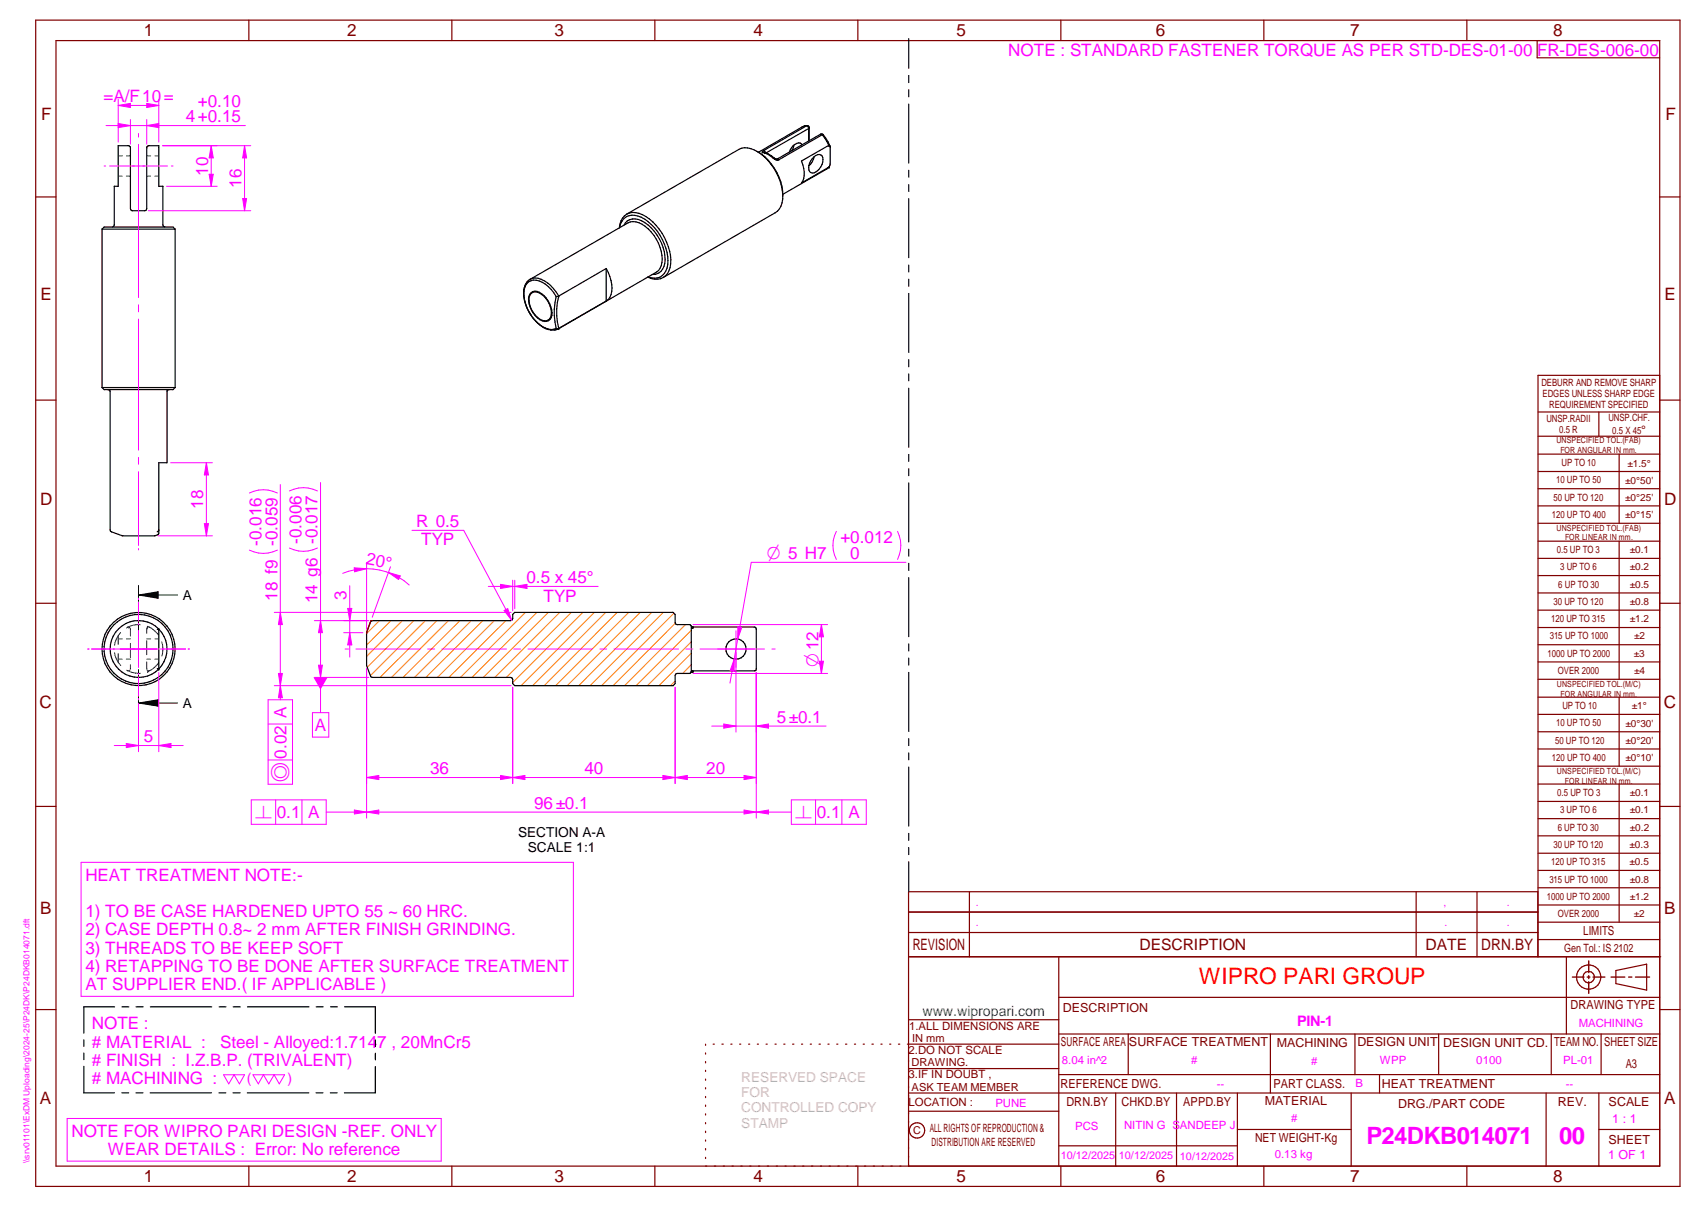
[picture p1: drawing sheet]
<svg xmlns="http://www.w3.org/2000/svg" width="420mm" height="297mm" viewBox="0 0 420 297" stroke-linecap="round" stroke-linejoin="round" font-family="sans-serif">
<g fill="none" stroke="#800000" stroke-width=".3">
<path d="M8.8 5h405v287h-405zM13.8 10h395v277h-395zM61.3 5v5M111.3 5v5M161.3 5v5M211.3 5v5M261.3 5v5M311.3 5v5M361.3 5v5M378.6 10v4.2h30.2M8.8 48.5h5M408.8 48.5h5"/>
<path d="M8.8 98.5h5M408.8 92.4h-30v143.1M408.8 98.5h5M378.8 101.4h30M378.8 107.4h30M378.8 111.8h30M378.8 116h30M393.8 101.4v6M398.8 111.8v17M378.8 120.3h30M378.8 124.5h30M378.8 128.8h30"/>
<path d="M378.8 133.2h30M378.8 137.4h30M398.8 133.2v34M8.8 148.5h5M91.7 152.7h-.4l-1 3.1M378.8 141.6h30M378.8 145.9h30M378.8 150.2h30M378.8 154.4h30M378.8 158.7h30M408.8 148.5h5M378.8 162.9h30"/>
<path d="M378.8 167.2h30M378.8 171.6h30M378.8 175.8h30M398.8 171.6v17M8.8 198.5h5M378.8 180.1h30M378.8 184.3h30M378.8 188.6h30M378.8 193h30M378.8 197.2h30M398.8 193v33.9M408.8 198.5h5"/>
<path d="M238.7 219.5v16M348.8 219.5v16M363.8 219.5v16M378.8 201.5h30M378.8 205.7h30M378.8 210h30M378.8 214.2h30M378.8 218.5h30M223.8 235.5h185.2M223.8 229.5h154.9M223.8 224.5h154.9M260.8 235.5v51.5"/>
<path d="M378.7 235.5v-16h-154.9v67.5M378.8 222.7h30M378.8 226.9h30M378.8 231.2h30M385.8 235.5v19M398 238.8l7.5-1.5v6.4l-7.5-1.6zM8.8 248.5h5M173.8 257v.3M173.8 259.1v.3M175.6 257h.3M177.8 257h.3M180 257h.3"/>
<path d="M182.1 257h.3M184.4 257h.2M186.5 257h.3M188.7 257h.3M190.9 257h.3M193 257h.3M195.2 257h.3M197.4 257h.3M199.5 257h.3M201.7 257h.3M203.9 257h.3M206.1 257h.3"/>
<path d="M208.2 257h.4M210.4 257h.3M212.6 257h.3M214.7 257h.4M216.9 257h.3M219.1 257h.3M221.3 257h.3M223.8 251h37M260.8 257h-37.3M260.8 245.4h148M260.8 254.5h148M277.9 254.5v10"/>
<path d="M312.9 254.5v14.5M333.7 254.5v10M354.3 254.5v10M382 254.5v10M394.3 254.5v10M408.8 248.5h5M173.8 261.2v.4M173.8 263.4v.3M173.8 265.6v.3M173.8 267.7v.3M173.8 269.8v.3M173.8 271.9v.4"/>
<path d="M173.8 274.1v.3M173.8 276.3v.3M173.8 278.4v.3M223.8 263h37M223.8 273.5h37M260.8 264.5h148M274.8 269v18M289.8 269v18M304.7 278h28.1M304.7 269v18M332.8 269v18M339.8 264.5v4.5"/>
<path d="M380.8 269v18M393.8 269v18M393.8 278h15M408.8 269h-185M61.3 287v5M111.3 287v5M161.3 287v5M173.8 280.5v.3M173.8 282.7v.3M173.8 284.8v.3M211.3 287v5M260.8 282h43.9"/>
<path d="M261.3 287v5M311.3 287v5M361.3 287v5"/>
<circle cx="391.3" cy="240.5" r="2.99"/>
<circle cx="391.3" cy="240.5" r="1.4"/>
<circle cx="225.9" cy="278.2" r="1.89"/>
</g>
<g fill="none" stroke="#f0f" stroke-width=".25">
<path d="M21.6 159.7h.3M22.6 159.7h23.1M34.1 147.2v.3M34.1 148.2v4.6M34.1 153.5v.2M34.1 155.2v9M46.3 159.7h.3M85 159.7h.8M87.7 159.7h15.8M105.3 159.7h1.7M108.8 159.7h15.9M126.5 159.7h1.7"/>
<path d="M130 159.7h15.9M147.7 159.7h1.7M151.2 159.7h15.9M168.9 159.7h1.7M172.4 159.7h15.9M181.3 155.2v9M190.1 159.7h.8M34.1 165.7v.3M34.1 166.6v4.7M34.1 171.9v.3M90.3 164.5v36.8M186.3 165.5v35.8"/>
<path d="M90.3 199.9l3-.6v1zM20 212.2h121.2v33h-121.2zM16.5 275.3h92.2v10.5h-92.2zM55.1 264.5h5.1l-1.2 2.2-1.4-2.2-1.3 2.2zM62.3 264.5h7.8l-1.3 2.2-1.3-2.2-1.3 2.2-1.3-2.2-1.3 2.2z"/>
</g>
<g fill="none" stroke="#000" stroke-width=".3">
<path d="M223.8 9.5v7.3M223.8 18.6v1.7M186.4 37.3a13.1 13.1 0 0 1 6.4 10.5M187.7 37.3h.1M187.8 37.3h.1M187.8 37.4h.1M187.8 37.4l.5 .1M187.8 37.2h.1M188 37.1l-.2 .1M188 37.1l.5 .5M188.1 37.5l.8 .3 1.5 1.1M188.2 37.5h.1"/>
<path d="M188.3 37.5h.1M188.3 37.5l.9 .3 1.5 1.1h-.3M190.4 38.9l.7 .4h.8M190.7 38.9l.4 .2M190.7 38.9h.1M191.1 39.1l.2 .1M191.1 39.1h.1M191.4 39.2h.1M191.5 39.1l.4 .2M191.5 39.1h.1M191.5 39.2h.1M195.6 35.7l-.6 1.4"/>
<path d="M197.6 35.6a1.41 1.41 0 0 0-2.3 .3l-.9 1.6M197.6 31.2l-10.8 6.3M198.7 30.9l-1.1 .3M198.7 30.9l-10.7 6.2M198.7 30.9l.4 .4 .1 .3M198.8 30.9h.2l.3 .5M198.8 30.9l-1.2 .3M198.8 30.9h-.1M199.2 31.6l-10.5 6M199.2 31.6v3.1M199.3 31.4v3.2M199.3 31.4l-.1 .2"/>
<path d="M200.1 39a1.94 1.94 0 0 1 2.1-.9 2.43 2.43 0 0 1-.4 3.5 2.02 2.02 0 0 1-2.1 .9 2.43 2.43 0 0 1 .4-3.5zM200.5 38.5a3.9 3.9 0 0 1-1.3 2.3M202.1 33l.4 .1M202.1 33l-10.6 6.1M202.1 33l.3-.1 .3 .2M202.5 33.1l-10.6 6.2M202.5 33.1l1.6 2.7M202.7 33.1h-.2M202.7 33.1l1.3 1.8 .4 1M204.1 35.8h.1M204.1 35.8l-6.7 3.8a5.8 5.8 0 0 1 0 5.4l6.7-3.9-11.3 6.7M204.2 35.7h.1"/>
<path d="M204.3 35.8h.1M204.3 35.8l.2 4.6-.3 .6M223.8 22.1v1.7M223.8 25.6v14.5M25.1 56.4h18M25.1 56.4v39M25.1 56.4l.5-.5h17l.5 .5M27.6 55.9l.5-.5v-9.6h1v-9.9h2.5l.5 .2v15.3l.3 .4 .2 .1h3l.3-.1 .2-.4v-15l.1-.3 .4-.2h2.5v9.9h1v9.6l.5 .5M43.1 56.4v39M152.6 56a3.3 3.3 0 0 1 4.5-2.8 12.3 12.3 0 0 1 7.2 12.8 3.2 3.2 0 0 1-4.7 2.2M153.7 55.4a3 3 0 0 1 4.4-1 11.3 11.3 0 0 1 5.6 10.4 2.97 2.97 0 0 1-3.1 2.8M154.4 52.7a5 5 0 0 1 5.5 1.2 14 14 0 0 1 5.3 11 4.3 4.3 0 0 1-1.8 3.4"/>
<path d="M154.4 52.7a4 4 0 0 0-1.9 3.4M192.8 48a13.7 13.7 0 0 0-7-11.1 4.3 4.3 0 0 0-3.9-.1l-27.6 15.9M192.8 47.8a4.5 4.5 0 0 1-1.9 4.6l-27.5 15.9M204.2 41.1l-.6 .5M204.2 41.1h.1M204.2 41h.1M223.8 41.9v1.7M223.8 45.4v1.7M223.8 48.9v14.5M130.5 68.8a4.7 4.7 0 0 0-1.4 5.1 9.9 9.9 0 0 0 6.1 7.2l1.3 .1 1.1-.3M130.5 68.7a4 4 0 0 1 4.4 .9 11.8 11.8 0 0 1 2.7 3.3M130.5 68.7l24.1-13.8a4 4 0 0 1 4.3 .8 10.4 10.4 0 0 1 4.1 8.9 3.2 3.2 0 0 1-1.3 2.4l-24.1 13.9"/>
<path d="M130.6 68.7l-.1 .1M130.7 72.3a2.12 2.12 0 0 1 3.1 .4 5.6 5.6 0 0 1 1.8 5.3 1.67 1.67 0 0 1-2.7 .5 5.7 5.7 0 0 1-2.4-5.7zM130.8 72a2.39 2.39 0 0 1 3.2 .8 5.8 5.8 0 0 1 1.8 5.4 1.78 1.78 0 0 1-2.8 .5 6.1 6.1 0 0 1-2.7-5.8zM137 73a7 7 0 0 0-5.7-4.1 2.81 2.81 0 0 0-2.3 2.9 9.8 9.8 0 0 0 6 9.2l.8 .1 1.2-.3M137 73a16.1 16.1 0 0 0 0 7.8M137.6 72.9a15.2 15.2 0 0 0 0 7.9M137.6 72.9h.1M137.6 72.9l-.6 .1M149.3 66.1v8M149.3 74.1l-11.7 6.7M149.3 66.1a7.8 7.8 0 0 1 .9 7.1l-.9 .9M149.3 66.1l-11.7 6.8"/>
<path d="M159.5 68.2a4.1 4.1 0 0 0 3.9 .1M223.8 65.2v1.7M223.8 68.7v1.7M223.8 72.2v14.5M25.1 95.4h18M25.1 95.4l.5 .5h17l.5-.5M26.6 95.9h.3l.2 .5 .1 34.3 3 1.2h7.8l.8-.3M41.6 95.9l-.4 .2-.1 .3v17.5h-2v17.2l-.3 .5M137 80.8l.6 .1M137.6 80.9h.1M223.8 88.5v1.8M223.8 92v1.7"/>
<path d="M223.8 95.5v14.6M223.8 111.8v1.7M223.8 115.4v1.7M223.8 118.8v14.5M38.8 131.6h.1M39.1 130.4h.1M39.1 130.4l-.4 .5M223.8 135.2v1.7M223.8 138.6v1.8M39.1 154.8l-.4 .1M39.1 154.8h.1M39.1 154.8v9.8"/>
<path d="M39.1 154.8a6.9 6.9 0 0 1 0 9.8M39.1 154.8a7 7 0 0 0-9.9 0 7 7 0 0 0 0 9.9 7 7 0 0 0 9.9-.1M91.4 152.8l34.4-.1 .4-.2 .1-1.3 .5-.5h39l.5 .5v2l.2 .5h3.3l.4 .3 .1 11.2-.1 .3-.4 .2-3.3 .1-.2 .4v2l-.5 .5h-39l-.5-.5-.1-1.2-.4-.3h-34.1l-.4-.3-1-2.6v-8.2zM170.3 154.2h.1M170.3 154.3h.1M170.4 154.3h.1M170.5 154.3h.1M170.6 154.3h.1M170.7 154.3h.1M170.8 154.3l15.2 .1 .3 .4v9.8l-.1 .3-.4 .2h-15M170.8 154.3h.1M223.8 142.2v14.5"/>
<path d="M223.8 158.5v1.7M38.7 164.5l.4 .1M39.1 164.6h.1M170.3 165.2h.1M170.4 165.2h.1M170.4 165.1h.1M170.5 165.1h.1M170.6 165.1h.1M170.7 165.1h.1M170.8 165.1h.1M223.8 162v1.7M223.8 165.5v14.5"/>
<path d="M223.8 181.8v1.7M223.8 185.3v1.7M223.8 188.8v14.5M223.8 205.1v1.7M223.8 208.6v1.7M223.8 212.1v7.2M20.6 255.9v1.6M20.6 259.2v1.6M28.2 247.8h-7.6v6.5M30 247.8h1.7M33.5 247.8h1.8M37 247.8h15.1"/>
<path d="M54 247.8h1.7M57.4 247.8h1.8M60.9 247.8h15.2M77.9 247.8h1.7M81.4 247.8h1.7M84.9 247.8h7.5v6.5M92.4 255.9v1.7M92.4 259.2v1.6M20.6 262.4v6.5h7.6M30 268.9h1.7M33.5 268.9h1.7M37 268.9h15.1"/>
<path d="M53.9 268.9h1.7M57.4 268.9h1.7M60.9 268.9h15.2M77.8 268.9h1.7M81.4 268.9h1.6M92.4 262.5v6.4h-7.6"/>
<circle cx="34.1" cy="159.7" r="8.5"/>
<circle cx="34.1" cy="159.7" r="9"/>
<circle cx="181.3" cy="159.7" r="2.49"/>
</g>
<path d="M391.3 236.5v2.9M387.3 240.5h2.8M390.9 240.5h.7M391.3 240.1v.7M391.3 241.6v2.9M392.3 240.5h3M396.8 240.5h3.4M401.1 240.5h.8M402.8 240.5h3.5" fill="none" stroke="#800000" stroke-width=".34"/>
<g fill="none" stroke="#008000" stroke-width=".25">
<path d="M29.1 38.4h1M31.1 38.4h1M36.1 38.4h1M38.2 38.4h.9M29.1 43.3h1M31.1 43.3h1M36.1 43.3h1M38.1 43.3h1M39.1 131.1h.1M29.1 156.4v2.2M29.1 157.2h1M29.7 155.7a5.6 5.6 0 0 0-1.5 3.1"/>
<path d="M31.1 157.2h1M31.4 154.3l-.3 .3M31.5 154.3l-.1 .1M31.7 154.3h.1M31.7 154.3l.3 .2M32.1 154.7v1.8M32.1 158.3v3.5M34.5 153.8a5.3 5.3 0 0 0-3.1 .5M36.1 157.6v3.5M36.1 157.2h1M36.2 154.7l-.1 1.2M36.2 154.5h.1"/>
<path d="M36.3 154.1h.1M36.4 154.1a5.8 5.8 0 0 1 2.6 2.2M36.5 154.3l-.3 .2M36.7 154.3l.2 .1M38.2 157.2h.9M39.8 157.9a5.8 5.8 0 0 1 .1 3.6M28.2 160.7a5.4 5.4 0 0 0 1.5 3.1M29.1 160.9v2.1M29.1 162.2h1M31.1 162.2h1M31.2 164.9a6.1 6.1 0 0 0 3.4 .8M31.4 165.1h.1"/>
<path d="M32 164.9l-.3 .2M32.1 163.6v1.1M36.1 162.9l.1 1.8M36.1 162.2h1M36.2 164.9l.3 .2M36.4 165.3h.1M36.5 165.1h.1M36.8 165.1h.1M38.1 162.2h1M39.1 163.1a5.6 5.6 0 0 1-2.7 2.2"/>
</g>
<path d="M34.1 146.4l4.8-.8v1.6zM34.1 144.1v4.7M34.1 149.1v13.9M34.1 146.4h9.6M34.1 173l4.8-.8v1.6zM34.1 173h9.6M34.1 164.8v1.7M34.1 168.3v7.1" fill="none" stroke="#000" stroke-width=".25"/>
<path d="M34.1 146.4l4.8-.8v1.6zM34.1 173l4.8-.8v1.6z" fill="#000"/>
<g fill="none" stroke="#ff8000" stroke-width=".25">
<path d="M93.5 152.7l-3.2 3.2M96.3 152.7l-6 6M99.1 152.7l-8.8 8.8M101.9 152.7l-11.4 11.5M104.8 152.7l-13.6 13.6M107.6 152.7l-14 14M110.4 152.7l-14 14M113.3 152.7l-14 14M116.1 152.7l-14 14M118.9 152.7l-14 14M121.7 152.7l-14 14M124.6 152.7l-14 14"/>
<path d="M129.4 150.7l-16 16M132.2 150.7l-16 16M135 150.7l-16 16M137.9 150.7l-16 16M140.7 150.7l-16 16M143.5 150.7l-17.2 17.3M146.4 150.7l-18.1 18M149.2 150.7l-18 18M152 150.7l-18 18M154.8 150.7l-17.9 18M157.7 150.7l-18 18M160.5 150.7l-18 18"/>
<path d="M163.4 150.7l-18.1 18M166 150.9l-17.8 17.8M166.3 153.4l-15.3 15.3M168.8 153.7l-15 15M170.3 155.1l-13.6 13.6M170.3 157.9l-10.8 10.8M166.3 167.6l-1.2 1.1M170.3 163.6l-2.2 2.1M170.3 160.7l-8 8"/>
</g>
<path d="M90.3 199.9l3-.6v1z" fill="#f0f"/>
<path d="M183.2 199.3l3.1 .6-3.1 .4z" fill="none" stroke="#f0f" stroke-width=".25"/>
<path d="M183.2 199.3l3.1 .6-3.1 .4z" fill="#f0f"/>
<path d="M90.3 164.5v28.3M126.3 169.1v23.7M90.3 199.9h96M90.3 191.3l3-.5v1.1z" fill="none" stroke="#f0f" stroke-width=".25"/>
<path d="M90.3 191.3l3-.5v1.1z" fill="#f0f"/>
<path d="M123.3 190.8l3 .5-3 .6z" fill="none" stroke="#f0f" stroke-width=".25"/>
<path d="M123.3 190.8l3 .5-3 .6z" fill="#f0f"/>
<path d="M126.3 169.1v23.7M166.3 169.1v23.7M90.3 191.3h36M126.3 191.3l3-.5v1.1z" fill="none" stroke="#f0f" stroke-width=".25"/>
<path d="M126.3 191.3l3-.5v1.1z" fill="#f0f"/>
<path d="M163.3 190.8l3 .5-3 .6z" fill="none" stroke="#f0f" stroke-width=".25"/>
<path d="M163.3 190.8l3 .5-3 .6z" fill="#f0f"/>
<path d="M166.3 169.1v23.7M186.3 165.5v27.3M126.3 191.3h40M166.3 191.3l3-.5v1.1z" fill="none" stroke="#f0f" stroke-width=".25"/>
<path d="M166.3 191.3l3-.5v1.1z" fill="#f0f"/>
<path d="M183.2 190.8l3.1 .5-3.1 .6z" fill="none" stroke="#f0f" stroke-width=".25"/>
<path d="M183.2 190.8l3.1 .5-3.1 .6z" fill="#f0f"/>
<path d="M181.3 160.6v19.6M186.3 178.7l3-.5v1zM186.3 165.5v14.7M166.3 191.3h20" fill="none" stroke="#f0f" stroke-width=".25"/>
<path d="M186.3 178.7l3-.5v1z" fill="#f0f"/>
<path d="M178.3 178.2l3 .5-3 .5z" fill="none" stroke="#f0f" stroke-width=".25"/>
<path d="M178.3 178.2l3 .5-3 .5z" fill="#f0f"/>
<path d="M78.2 134.9a7.8 7.8 0 0 1-6.9 0M78.2 120.8a7.8 7.8 0 0 0-6.9 0M77.4 152.7h13.4M77.4 166.7h13.4M78.4 163.7h1l-.5 3zM175.3 178.7h28.1" fill="none" stroke="#f0f" stroke-width=".25"/>
<path d="M78.4 163.7h1l-.5 3z" fill="#f0f"/>
<path d="M78.9 152.7l.5 3h-1z" fill="none" stroke="#f0f" stroke-width=".25"/>
<path d="M78.9 152.7l.5 3h-1z" fill="#f0f"/>
<path d="M78.9 118.7v48M68.3 135.4a7.8 7.8 0 0 1-6.9 0M68.3 121.3a7.8 7.8 0 0 0-6.9 0M67.6 150.7h58.3M67.6 168.7h58.3M68.6 165.7h.9l-.5 3z" fill="none" stroke="#f0f" stroke-width=".25"/>
<path d="M68.6 165.7h.9l-.5 3z" fill="#f0f"/>
<path d="M69 150.7l.5 3h-.9z" fill="none" stroke="#f0f" stroke-width=".25"/>
<path d="M69 150.7l.5 3h-.9z" fill="#f0f"/>
<path d="M69 119.3v49.4M90.3 138.4v16.5M96.2 139.5l-4.5 12.4M95.7 140.9l2.9 .8-.4 .9z" fill="none" stroke="#f0f" stroke-width=".25"/>
<path d="M95.7 140.9l2.9 .8-.4 .9z" fill="#f0f"/>
<path d="M87.2 139.7l3.1 .3-3 .7z" fill="none" stroke="#f0f" stroke-width=".25"/>
<path d="M87.2 139.7l3.1 .3-3 .7z" fill="#f0f"/>
<path d="M84.4 141.1a15.7 15.7 0 0 1 16.4 2.9M84.7 155.7h4.7M84.7 152.7h5.8M86.1 155.7l.5 3h-1z" fill="none" stroke="#f0f" stroke-width=".25"/>
<path d="M86.1 155.7l.5 3h-1z" fill="#f0f"/>
<path d="M85.6 149.7h1l-.5 3z" fill="none" stroke="#f0f" stroke-width=".25"/>
<path d="M85.6 149.7h1l-.5 3z" fill="#f0f"/>
<path d="M86.1 144.1v17.6M34.1 173.1v11.9M39.1 165.5v19.5M39.1 183.5l3-.5v1z" fill="none" stroke="#f0f" stroke-width=".25"/>
<path d="M39.1 183.5l3-.5v1z" fill="#f0f"/>
<path d="M31.1 183l3 .5-3 .5z" fill="none" stroke="#f0f" stroke-width=".25"/>
<path d="M31.1 183l3 .5-3 .5z" fill="#f0f"/>
<path d="M170.7 153.7h33.1M202.3 153.7l.5 3h-1zM170.7 165.7h33.1M28.1 183.5h17" fill="none" stroke="#f0f" stroke-width=".25"/>
<path d="M202.3 153.7l.5 3h-1z" fill="#f0f"/>
<path d="M201.8 162.7h1l-.5 3z" fill="none" stroke="#f0f" stroke-width=".25"/>
<path d="M201.8 162.7h1l-.5 3z" fill="#f0f"/>
<g fill="none" stroke="#f0f" stroke-width=".25">
<path d="M34.1 32.9v.8M34.1 35.5v37.7M25.6 40.9h.4M27 40.9h14.3M42.2 40.9h.4M34.1 75v1.8M34.1 78.5v32.3M34.1 112.6v1.7M34.1 116.1v18.1M34.1 135v.3M206 130.8a7.5 7.5 0 0 0 0 6.9M221.1 130.8a7.8 7.8 0 0 1 0 6.9"/>
<path d="M223.1 138.4h-38.1l-5.2 29.7M202.3 153.7v12M180.8 162.2v3l-1-.1z"/>
</g>
<path d="M180.8 162.2v3l-1-.1z" fill="#f0f"/>
<path d="M181.7 154.2l1 .2-1 2.9z" fill="none" stroke="#f0f" stroke-width=".25"/>
<path d="M181.7 154.2l1 .2-1 2.9z" fill="#f0f"/>
<path d="M101.5 130.5h12.7l11.8 22.2M124.2 150.2l.8-.4 1 2.9z" fill="none" stroke="#f0f" stroke-width=".25"/>
<path d="M124.2 150.2l.8-.4 1 2.9z" fill="#f0f"/>
<path d="M123.3 143.8l3 .5-3 .5zM126.3 142.8v7.5M126.8 142.8v7" fill="none" stroke="#f0f" stroke-width=".25"/>
<path d="M123.3 143.8l3 .5-3 .5z" fill="#f0f"/>
<path d="M126.8 144.3l3-.5v1z" fill="none" stroke="#f0f" stroke-width=".25"/>
<path d="M126.8 144.3l3-.5v1z" fill="#f0f"/>
<path d="M120.3 144.3h27M80.3 199.9h10" fill="none" stroke="#f0f" stroke-width=".25"/>
<path d="M87.3 199.3l3 .6-3 .4z" fill="#f0f"/>
<path d="M61.9 196.8h18.4v6.1h-18.4zM67.9 196.8v6.1M74.4 196.8v6.1M87.3 199.3l3 .6-3 .4zM186.3 199.9h8.6" fill="none" stroke="#f0f" stroke-width=".25"/>
<path d="M186.3 199.9l3-.6v1z" fill="#f0f"/>
<path d="M78.9 166.7v8.7M186.3 199.9l3-.6v1zM194.9 196.8h18.4v6.1h-18.4zM200.9 196.8v6.1M207.3 196.8v6.1" fill="none" stroke="#f0f" stroke-width=".25"/>
<path d="M77.2 166.7h3.5l-1.8 3z" fill="#f0f"/>
<path d="M69 168.7v3.5M77 175.4h4v6h-4z" fill="none" stroke="#f0f" stroke-width=".25"/>
<path d="M69 168.7l.5 3h-.9z" fill="#f0f"/>
<path d="M42 113.9h10.3M38.9 131.9h13.4M50.3 128.9h1l-.5 3zM66 178.2h6M66 172.2h6v20.8h-6zM69 168.7l.5 3h-.9zM66 187h6" fill="none" stroke="#f0f" stroke-width=".25"/>
<path d="M50.3 128.9h1l-.5 3z" fill="#f0f"/>
<path d="M50.8 113.9l.5 3h-1z" fill="none" stroke="#f0f" stroke-width=".25"/>
<path d="M50.8 113.9l.5 3h-1z" fill="#f0f"/>
<path d="M29.1 30.4l3 .5-3 .5zM32.1 29.4v6.1M36.1 29.4v6.1M50.8 113.9v18" fill="none" stroke="#f0f" stroke-width=".25"/>
<path d="M29.1 30.4l3 .5-3 .5z" fill="#f0f"/>
<path d="M36.1 30.9l3-.5v1z" fill="none" stroke="#f0f" stroke-width=".25"/>
<path d="M36.1 30.9l3-.5v1z" fill="#f0f"/>
<path d="M26.1 30.9h34.3M29.1 26l3-.6v1.1zM29.1 24.4v10.6M39.1 24.4v10.6" fill="none" stroke="#f0f" stroke-width=".25"/>
<path d="M29.1 26l3-.6v1.1z" fill="#f0f"/>
<path d="M36.1 25.4l3 .6-3 .5z" fill="none" stroke="#f0f" stroke-width=".25"/>
<path d="M36.1 25.4l3 .6-3 .5z" fill="#f0f"/>
<path d="M29.1 26h10M40 35.9h13.5M52 35.9l.5 3h-1zM41 45.8h12.5" fill="none" stroke="#f0f" stroke-width=".25"/>
<path d="M52 35.9l.5 3h-1z" fill="#f0f"/>
<path d="M51.5 42.9h1l-.5 2.9z" fill="none" stroke="#f0f" stroke-width=".25"/>
<path d="M51.5 42.9h1l-.5 2.9z" fill="#f0f"/>
<path d="M40 35.9h21.8M52 35.9v9.9M60.2 35.9l.5 3h-.9zM36.5 51.9h25.3" fill="none" stroke="#f0f" stroke-width=".25"/>
<path d="M60.2 35.9l.5 3h-.9z" fill="#f0f"/>
<path d="M59.8 48.9h.9l-.5 3z" fill="none" stroke="#f0f" stroke-width=".25"/>
<path d="M59.8 48.9h.9l-.5 3z" fill="#f0f"/>
<path d="M60.2 35.9v16" fill="none" stroke="#f0f" stroke-width=".25"/>
<g font-size="5.9" fill="#f0f">
<text x="336.5" y="281.6">P24DKB014071</text>
<text x="384" y="281.6">00</text>
</g>
<text font-size="5.6" fill="#f00" x="295.3" y="242.2">WIPRO PARI GROUP</text>
<g font-size="4.6" fill="#f0f">
<text x="188.8" y="137.7">O 5 H7</text>
<text x="201.6" y="164.1" transform="rotate(-90 201.6 164.1)">O12</text>
<text x="70.6" y="192.4" transform="rotate(-90 70.6 192.4)">a</text>
<text x="62.8" y="201.3">n</text>
<text x="195.8" y="201.3">n</text>
</g>
<g font-size="4.2" fill="#800000">
<text x="35.4" y="9">1</text>
<text x="85.5" y="8.9">2</text>
<text x="136.6" y="9">3</text>
<text x="185.6" y="9">4</text>
<text x="235.6" y="9">5</text>
<text x="284.6" y="8.8">6</text>
<text x="332.6" y="9">7</text>
<text x="382.6" y="9">8</text>
<text x="10.1" y="29.6">F</text>
<text x="410.2" y="29.6">F</text>
<text x="9.9" y="73.9">E</text>
<text x="409.9" y="73.9">E</text>
<text x="9.9" y="124.2">D</text>
<text x="409.9" y="124.2">D</text>
<text x="9.7" y="174.3">C</text>
<text x="409.7" y="174.3">C</text>
<text x="9.9" y="225">B</text>
<text x="409.8" y="225">B</text>
<text x="9.8" y="271.7">A</text>
<text x="409.8" y="271.7">A</text>
<text x="35.4" y="291">1</text>
<text x="85.5" y="290.9">2</text>
<text x="136.6" y="291">3</text>
<text x="185.6" y="291">4</text>
<text x="235.6" y="291">5</text>
<text x="284.6" y="290.8">6</text>
<text x="332.6" y="291">7</text>
<text x="382.6" y="291">8</text>
</g>
<g font-size="4.2" fill="#f0f">
<text x="248.3" y="13.8">NOTE : STANDARD FASTENER TORQUE AS PER STD-DES-01-00 FR-DES-006-00</text>
<text x="25.5" y="25.2">=A/F10</text>
<text x="40.3" y="25.2">=</text>
<text x="48.8" y="26.2">+0.10</text>
<text x="45.8" y="30.1">4+0.15</text>
<text x="51.3" y="43.2" transform="rotate(-90 51.3 43.2)">10</text>
<text x="59.5" y="46.2" transform="rotate(-90 59.5 46.2)">16</text>
<text x="50.1" y="125.2" transform="rotate(-90 50.1 125.2)">18</text>
<text x="102.5" y="129.8">R 0.5</text>
<text x="64.4" y="134.3" transform="rotate(-90 64.4 134.3)">-0.016</text>
<text x="68.3" y="134.3" transform="rotate(-90 68.3 134.3)">-0.059</text>
<text x="74.3" y="133.8" transform="rotate(-90 74.3 133.8)">-0.006</text>
<text x="78.2" y="133.8" transform="rotate(-90 78.2 133.8)">-0.017</text>
<text x="103.7" y="134.2">TYP</text>
<text x="207" y="133.7">+0.012</text>
<text x="209.4" y="137.7">0</text>
<text x="90" y="138.9" transform="rotate(10 90 138.9)">20°</text>
<text x="129.7" y="143.6">0.5 x 45°</text>
<text x="68.3" y="147.8" transform="rotate(-90 68.3 147.8)">18 f9</text>
<text x="78.2" y="148.5" transform="rotate(-90 78.2 148.5)">14 g6</text>
<text x="85.4" y="147.6" transform="rotate(-90 85.4 147.6)">3</text>
<text x="133.9" y="148">TYP</text>
<text x="77.5" y="179.9">A</text>
<text x="191.3" y="177.9">5±0.1</text>
<text x="35.5" y="182.7">5</text>
<text x="70.6" y="186.7" transform="rotate(-90 70.6 186.7)">0.02 A</text>
<text x="105.9" y="190.6">36</text>
<text x="143.9" y="190.6">40</text>
<text x="173.9" y="190.6">20</text>
<text x="68.2" y="201.3">0.1 A</text>
<text x="131.6" y="199.1">96±0.1</text>
<text x="201.2" y="201.3">0.1 A</text>
<text x="21" y="216.7">HEAT TREATMENT NOTE:-</text>
<text x="21" y="225.7">1) TO BE CASE HARDENED UPTO 55 ~ 60 HRC.</text>
<text x="21" y="230.2">2) CASE DEPTH 0.8~ 2 mm AFTER FINISH GRINDING.</text>
<text x="21" y="234.7">3) THREADS TO BE KEEP SOFT</text>
<text x="21" y="239.2">4) RETAPPING TO BE DONE AFTER SURFACE TREATMENT</text>
<text x="21" y="243.7">AT SUPPLIER END.( IF APPLICABLE )</text>
<text x="22.6" y="253.3">NOTE :</text>
<text x="22.6" y="257.8"># MATERIAL :</text>
<text x="54.2" y="257.8">Steel - Alloyed:1.7147 , 20MnCr5</text>
<text x="22.6" y="262.3"># FINISH : I.Z.B.P. (TRIVALENT)</text>
<text x="22.6" y="266.8"># MACHINING :</text>
<text x="17.6" y="279.7">NOTE FOR WIPRO PARI DESIGN -REF. ONLY</text>
<text x="26.6" y="284.2">WEAR DETAILS : Error: No reference</text>
</g>
<g font-size="3.9" fill="#800000">
<text x="224.8" y="233.8">REVISION</text>
<text x="280.7" y="233.8">DESCRIPTION</text>
<text x="351.1" y="233.8">DATE</text>
<text x="364.8" y="233.8">DRN.BY</text>
</g>
<text font-size="3.6" fill="#f0f" x="319.5" y="252.6">PIN-1</text>
<text font-size="3.5" fill="#00f" x="227.2" y="250">www.wipropari.com</text>
<g font-size="3.5" fill="#f0f">
<text x="60.8" y="266.4">(</text>
<text x="70.8" y="266.4">)</text>
</g>
<g font-size="3.4">
<text x="45" y="147.7">A</text>
<text x="45" y="174.2">A</text>
<text x="127.6" y="206">SECTION A-A</text>
<text x="130" y="209.6">SCALE 1:1</text>
</g>
<g font-size="3.4" fill="#c0c0c0">
<text x="182.6" y="266.2">RESERVED SPACE</text>
<text x="182.6" y="270">FOR</text>
<text x="182.6" y="273.7">CONTROLLED COPY</text>
<text x="182.6" y="277.5">STAMP</text>
</g>
<g font-size="3.1" fill="#800000">
<text x="389.9" y="230.2">LIMITS</text>
<text x="261.8" y="249">DESCRIPTION</text>
<text x="386.8" y="248.4">DRAWING TYPE</text>
<text x="261.3" y="257.5">SURFACE AREA</text>
<text x="278" y="257.5">SURFACE TREATMENT</text>
<text x="314.5" y="257.6">MACHINING</text>
<text x="334.3" y="257.5">DESIGN UNIT</text>
<text x="355.4" y="257.6">DESIGN UNIT CD.</text>
<text x="382.8" y="257.3">TEAM NO.</text>
<text x="395.1" y="257.4">SHEET SIZE</text>
<text x="400.4" y="262.8">A3</text>
<text x="261.2" y="267.8">REFERENCE DWG.</text>
<text x="313.6" y="267.7">PART CLASS.</text>
<text x="340.3" y="267.7">HEAT TREATMENT</text>
<text x="262.6" y="272.2">DRN.BY</text>
<text x="276.2" y="272.1">CHKD.BY</text>
<text x="291.4" y="272.2">APPD.BY</text>
<text x="311.5" y="272">MATERIAL</text>
<text x="344.3" y="272.6">DRG./PART CODE</text>
<text x="383.7" y="272.2">REV.</text>
<text x="396.2" y="272.3">SCALE</text>
<text x="309.1" y="280.9">NET WEIGHT-Kg</text>
<text x="396.1" y="281.4">SHEET</text>
</g>
<g font-size="3.1" fill="#f0f">
<text x="397.1" y="276.4">1 : 1</text>
<text x="396.1" y="285.3">1 OF 1</text>
</g>
<text font-size="3" fill="#800000" x="404.2" y="106.8">°</text>
<g font-size="2.8" fill="#800000">
<text x="385.2" y="234.4">Gen Tol.: IS 2102</text>
<text x="223.9" y="253.4">1.ALL DIMENSIONS ARE</text>
<text x="223.8" y="259.3">2.DO NOT SCALE</text>
<text x="223.8" y="265.4">3.IF IN DOUBT ,</text>
<text x="223.8" y="272.2">LOCATION :</text>
<text x="229" y="278.7">ALL RIGHTS OF REPRODUCTION &amp;</text>
<text x="229.4" y="282.1">DISTRIBUTION ARE RESERVED</text>
</g>
<g font-size="2.8" fill="#f0f">
<text x="388.8" y="252.7">MACHINING</text>
<text x="261.5" y="261.9">8.04 in^2</text>
<text x="293.4" y="261.9">#</text>
<text x="322.9" y="262">#</text>
<text x="339.8" y="262">WPP</text>
<text x="363.6" y="261.8">0100</text>
<text x="385" y="261.8">PL-01</text>
<text x="299.7" y="267.7">--</text>
<text x="333.8" y="267.5">B</text>
<text x="385.6" y="267.6">--</text>
<text x="245.1" y="272.4">PUNE</text>
<text x="264.8" y="278">PCS</text>
<text x="276.8" y="277.7">NITIN G SANDEEP J</text>
<text x="318" y="276">#</text>
<text x="314" y="285">0.13 kg</text>
</g>
<g font-size="2.7" fill="#800000">
<text x="224.7" y="256.4">IN mm</text>
<text x="224.5" y="262.4">DRAWING.</text>
<text x="224.5" y="268.4">ASK TEAM MEMBER</text>
<text x="224.9" y="279.2">C</text>
</g>
<g font-size="2.7" fill="#f0f">
<text x="261.3" y="285.2">10/12/2025</text>
<text x="275.6" y="285.2">10/12/2025</text>
<text x="290.6" y="285.4">10/12/2025</text>
</g>
<g font-size="2.5" fill="#800000">
<text x="379.6" y="95">DEBURR AND REMOVE SHARP</text>
<text x="379.9" y="97.7">EDGES UNLESS SHARP EDGE</text>
<text x="381.5" y="100.5">REQUIREMENT SPECIFIED</text>
<text x="380.9" y="103.8">UNSP.RADII</text>
<text x="384" y="106.6">0.5 R</text>
<text x="396.1" y="103.6">UNSP.CHF.</text>
<text x="397.1" y="106.8">0.5 X 45</text>
<text x="383.2" y="119">10 UP TO 50</text>
<text x="384.6" y="114.7">UP TO 10</text>
<text x="400.3" y="119">±0°50'</text>
<text x="400.8" y="114.8">±1.5°</text>
<text x="382.6" y="123.2">50 UP TO 120</text>
<text x="400.3" y="123.2">±0°25'</text>
<text x="382.2" y="127.4">120 UP TO 400</text>
<text x="400.3" y="127.4">±0°15'</text>
<text x="383.4" y="136.1">0.5 UP TO 3</text>
<text x="401.4" y="136.1">±0.1</text>
<text x="384.2" y="140.4">3 UP TO 6</text>
<text x="401.4" y="140.3">±0.2</text>
<text x="382.6" y="148.8">30 UP TO 120</text>
<text x="383.8" y="144.6">6 UP TO 30</text>
<text x="401.4" y="148.9">±0.8</text>
<text x="401.4" y="144.7">±0.5</text>
<text x="382" y="153.1">120 UP TO 315</text>
<text x="401.4" y="153.1">±1.2</text>
<text x="381.2" y="161.6">1000 UP TO 2000</text>
<text x="381.7" y="157.4">315 UP TO 1000</text>
<text x="402.4" y="161.6">±3</text>
<text x="402.5" y="157.4">±2</text>
<text x="383.7" y="165.9">OVER 2000</text>
<text x="402.5" y="165.9">±4</text>
<text x="383.2" y="178.8">10 UP TO 50</text>
<text x="384.8" y="174.5">UP TO 10</text>
<text x="400.3" y="178.8">±0°30'</text>
<text x="401.9" y="174.6">±1°</text>
<text x="383" y="183">50 UP TO 120</text>
<text x="400.3" y="183.1">±0°20'</text>
<text x="382.2" y="187.3">120 UP TO 400</text>
<text x="400.3" y="187.3">±0°10'</text>
<text x="383.5" y="195.9">0.5 UP TO 3</text>
<text x="401.4" y="196">±0.1</text>
<text x="384.2" y="200.1">3 UP TO 6</text>
<text x="401.4" y="200.2">±0.1</text>
<text x="382.6" y="208.7">30 UP TO 120</text>
<text x="383.7" y="204.4">6 UP TO 30</text>
<text x="401.4" y="208.7">±0.3</text>
<text x="401.4" y="204.4">±0.2</text>
<text x="382" y="213">120 UP TO 315</text>
<text x="401.4" y="212.9">±0.5</text>
<text x="381" y="221.4">1000 UP TO 2000</text>
<text x="381.6" y="217.2">315 UP TO 1000</text>
<text x="401.4" y="221.4">±1.2</text>
<text x="401.4" y="217.2">±0.8</text>
<text x="383.7" y="225.7">OVER 2000</text>
<text x="402.4" y="225.7">±2</text>
</g>
<g font-size="2.5" fill="#f0f">
<text x="240.4" y="222.8">.</text>
<text x="240.4" y="228">.</text>
<text x="355.5" y="223">,</text>
<text x="355.7" y="228">.</text>
<text x="371.1" y="227.8">.</text>
<text x="371.1" y="222.9">.</text>
</g>
<g font-size="2.1" fill="#800000">
<text x="383.3" y="109.1">UNSPECIFIED TOL.(FAB)</text>
<text x="384.3" y="111.4">FOR ANGULAR IN mm.</text>
<text x="383.4" y="130.6">UNSPECIFIED TOL.(FAB)</text>
<text x="385.4" y="133">FOR LINEAR IN mm.</text>
<text x="383.4" y="169">UNSPECIFIED TOL.(M/C)</text>
<text x="384.3" y="171.4">FOR ANGULAR IN mm.</text>
<text x="383.4" y="190.5">UNSPECIFIED TOL.(M/C)</text>
<text x="385.4" y="192.8">FOR LINEAR IN mm.</text>
</g>
<text font-size="2.1" fill="#f0f" x="7.2" y="286.3" transform="rotate(-90 7.2 286.3)">\\srv01101\ExDM Uploading\2024-25\P24DK\P24DKB014071.dft</text>
</svg>
